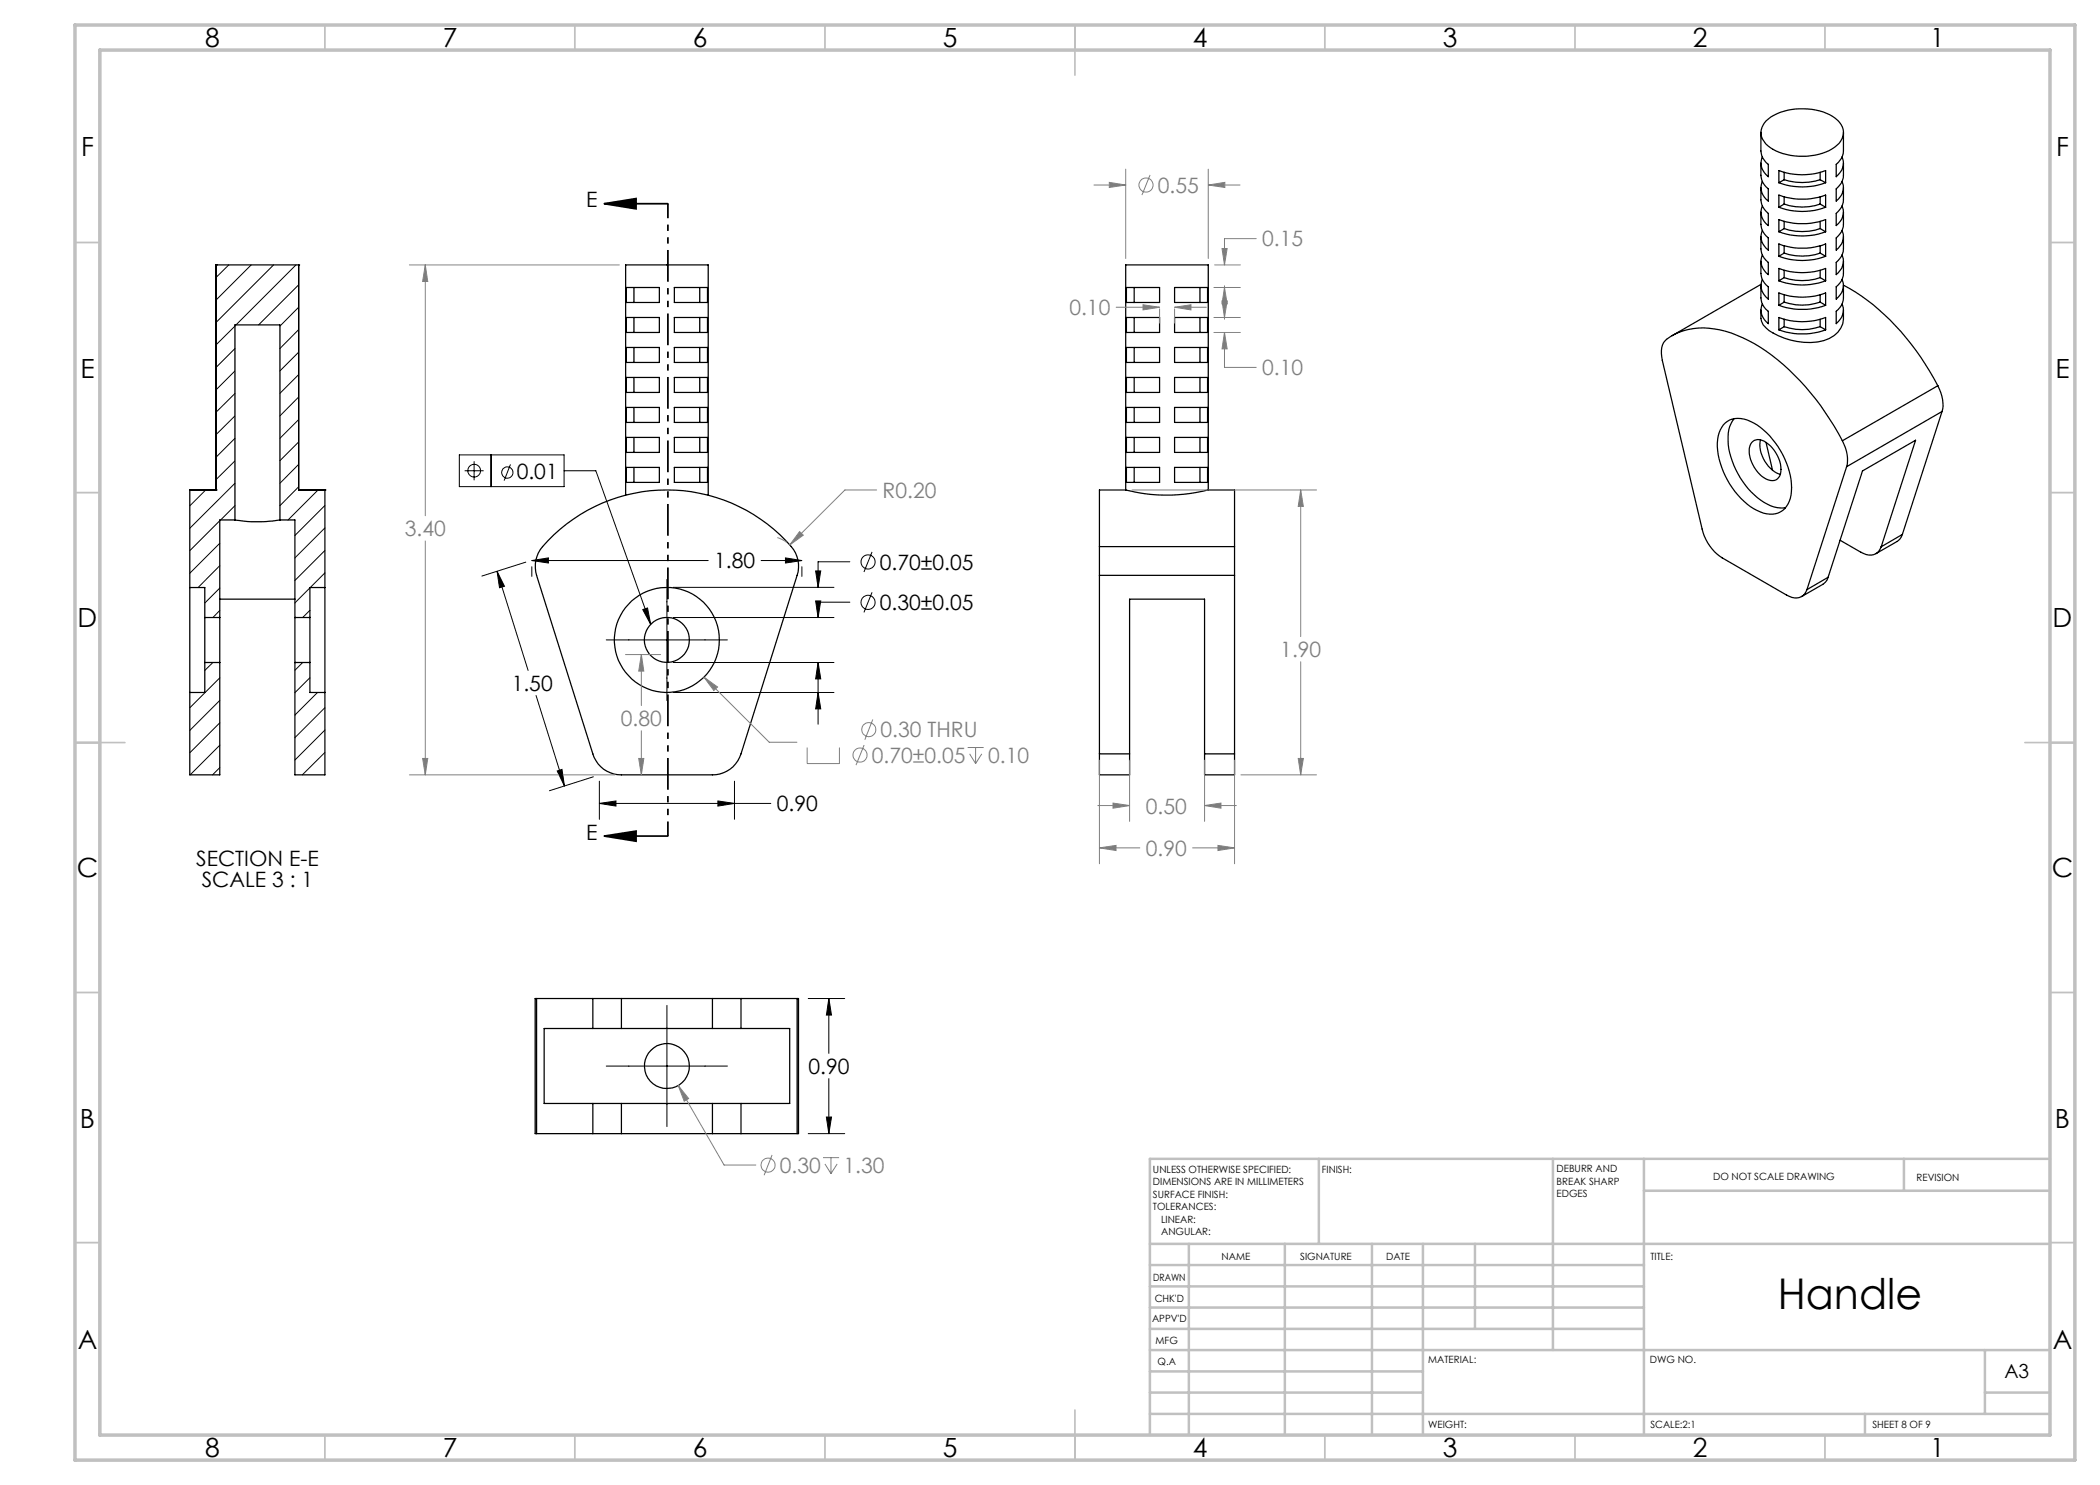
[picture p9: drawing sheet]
<svg xmlns="http://www.w3.org/2000/svg" width="420mm" height="297mm" viewBox="0 0 420 297" stroke-linecap="round" stroke-linejoin="round" font-family="sans-serif">
<g fill="none" stroke="#000" stroke-width=".25">
<path d="M352.2 26.5v3.7a3.6 3.6 0 0 0 1.5 2.7v2.4a3.3 3.3 0 0 1-1.2-3.9M352.2 32.6a6.6 6.6 0 0 0 .4 3.9l1.1 1.3v2.4a3.2 3.2 0 0 1-1.2-3.9M352.2 37.5v2.5a3.7 3.7 0 0 0 1.5 2.7v2.4a3.2 3.2 0 0 1-1.2-3.9M353.2 24.2a11.8 11.8 0 0 1 10.7-2 6.1 6.1 0 0 1 4.7 3.7 3.7 3.7 0 0 1-2.2 3.9 12.4 12.4 0 0 1-12.8-.7 3.2 3.2 0 0 1-.4-4.9zM355.8 36.5a13.3 13.3 0 0 0 9.3 0M355.8 36.5v-2.4a13.3 13.3 0 0 0 9.3 0v2.4M356.8 35.9a11.8 11.8 0 0 0 7.2 0M356.8 35.9l-1 .6M356.8 34.5v1.4M356.8 39.4v1.4M364 35.9l1.1 .6M364 34.5v1.4"/>
<path d="M364 39.4v1.4M368.7 26.5v3.7a3.4 3.4 0 0 1-1.5 2.7v2.4a3.3 3.3 0 0 0 1.2-3.9M368.7 32.6a6.4 6.4 0 0 1-.4 3.9l-1.1 1.3v2.4a3.2 3.2 0 0 0 1.2-3.9M368.7 37.5v2.5a3.5 3.5 0 0 1-1.5 2.7v2.4a3.2 3.2 0 0 0 1.2-3.9M43.2 53h.1M43.2 53v45M43.2 53h16.5M59.7 53h.1M59.7 53v45M125.3 57.5h6.6v3h-6.6zM126.8 57.5v3M134.9 57.5h6.6v3h-6.6z"/>
<path d="M139.9 57.5v3M225.3 57.5h6.6v3h-6.6zM226.8 57.5v3M234.9 57.5h6.6v3h-6.6zM240 57.5v3M352.2 42.4v2.5a3.7 3.7 0 0 0 1.5 2.7v2.4a3.2 3.2 0 0 1-1.2-3.9M352.2 47.3v2.5a3.7 3.7 0 0 0 1.5 2.7v2.4a3.2 3.2 0 0 1-1.2-3.9M352.2 52.2v2.5a3.6 3.6 0 0 0 1.5 2.7v2.4a3.2 3.2 0 0 1-1.2-3.9M352.2 57.1v2.5a3.6 3.6 0 0 0 1.5 2.7v2.4a3.2 3.2 0 0 1-1.2-3.9M352.2 56.9l-17.8 10.2M355.8 56.2a13.3 13.3 0 0 0 9.3 0M355.8 56.2v-2.5a13.3 13.3 0 0 0 9.3 0v2.5"/>
<path d="M355.8 51.3a13.3 13.3 0 0 0 9.3 0M355.8 51.3v-2.5a13.3 13.3 0 0 0 9.3 0v2.5M355.8 46.4a13.3 13.3 0 0 0 9.3 0M355.8 46.4v-2.5a13.9 13.9 0 0 0 9.3 0v2.5M355.8 41.4a13.3 13.3 0 0 0 9.3 0M355.8 41.4v-2.4a13.9 13.9 0 0 0 9.3 0v2.4M356.8 40.8a11.1 11.1 0 0 0 7.2 0M356.8 45.7a11.1 11.1 0 0 0 7.2 0M356.8 50.6a11.1 11.1 0 0 0 7.2 0M356.8 55.5a11.1 11.1 0 0 0 7.2 0M356.8 44.3v1.4M356.8 49.2v1.4"/>
<path d="M356.8 54.1v1.4M356.8 59v1.4M356.8 40.8l-1 .6M356.8 45.7l-1 .7M356.8 50.6l-1 .7M356.8 55.5l-1 .7M364 44.3v1.4M364 49.2v1.4M364 54.1v1.4M364 59v1.4M364 40.8l1.1 .6M364 45.7l1.1 .7"/>
<path d="M364 50.6l1.1 .7M364 55.5l1.1 .7M368.7 42.4v2.5a3.5 3.5 0 0 1-1.5 2.7v2.4a3.2 3.2 0 0 0 1.2-3.9M368.7 47.3v2.5a3.5 3.5 0 0 1-1.5 2.7v2.4a3.3 3.3 0 0 0 1.2-3.9M368.7 52.2v2.5a3.4 3.4 0 0 1-1.5 2.7v2.4a3.3 3.3 0 0 0 1.2-3.9M368.7 57.1v2.5a3.4 3.4 0 0 1-1.5 2.7v2.4a3.3 3.3 0 0 0 1.2-3.9M368.7 57a46.1 46.1 0 0 1 18.1 18.7l.8 1.4M125.3 63.5h6.6v3h-6.6zM125.3 69.5h6.6v3h-6.6zM125.3 75.5h6.6v3h-6.6zM126.8 63.5v3M126.8 69.5v3"/>
<path d="M126.8 75.5v3M134.9 75.5h6.6v3h-6.6zM134.9 69.5h6.6v3h-6.6zM134.9 63.5h6.6v3h-6.6zM139.9 63.5v3M139.9 69.5v3M139.9 75.5v3M225.3 75.5h6.6v3h-6.6zM225.3 69.5h6.6v3h-6.6zM225.3 63.5h6.6v3h-6.6zM226.8 63.5v3M226.8 69.5v3"/>
<path d="M226.8 75.5v3M234.9 63.5h6.6v3h-6.6zM234.9 69.5h6.6v3h-6.6zM234.9 75.5h6.6v3h-6.6zM240 63.5v3M240 69.5v3M240 75.5v3M352.2 62a3.9 3.9 0 0 0 2.4 4.6 14.1 14.1 0 0 0 10.2 1.5 5.1 5.1 0 0 0 3.9-6.1M355.8 66a13.9 13.9 0 0 0 9.3 0M355.8 66v-2.5a13.3 13.3 0 0 0 9.3 0v2.5M355.8 61.1a13.9 13.9 0 0 0 9.3 0M355.8 61.1v-2.5a13.3 13.3 0 0 0 9.3 0v2.5"/>
<path d="M356.8 60.4a11.1 11.1 0 0 0 7.2 0M356.8 65.3a11.1 11.1 0 0 0 7.2 0M356.8 63.8v1.5M356.8 60.4l-1 .7M356.8 65.3l-1 .7M364 63.8v1.5M364 60.4l1.1 .7M364 65.3l1.1 .7M387.6 77.1a7.1 7.1 0 0 1 .8 5.2M387.6 77.1l-19.1 11.1M38 98h.1M38 98h5.2"/>
<path d="M38 98v19.5M43.2 98h.1M59.7 98h.1M59.7 98h5.3M65 98h.1M65 98v19.5M125.1 99v-46h16.5v46M125.3 81.5h6.6v3h-6.6zM125.3 87.5h6.6v3h-6.6zM125.3 93.5h6.6v3h-6.6zM126.8 81.5v3M126.8 87.5v3"/>
<path d="M126.8 93.5v3M134.9 93.5h6.6v3h-6.6zM134.9 87.5h6.6v3h-6.6zM134.9 81.5h6.6v3h-6.6zM139.9 81.5v3M139.9 87.5v3M139.9 93.5v3M225.1 98a33.7 33.7 0 0 0 16.6 0M225.1 98h-5.2v11.3M225.1 98v-45h16.6v45M225.3 93.5h6.6v3h-6.6zM225.3 87.5h6.6v3h-6.6z"/>
<path d="M225.3 81.5h6.6v3h-6.6zM226.8 81.5v3M226.8 87.5v3M226.8 93.5v3M234.9 81.5h6.6v3h-6.6zM234.9 87.5h6.6v3h-6.6zM234.9 93.5h6.6v3h-6.6zM240 81.5v3M240 87.5v3M240 93.5v3M241.7 98h5.2v11.3M344.7 85a4.3 4.3 0 0 1 5.4-.7 15.8 15.8 0 0 1 8.2 14 4.4 4.4 0 0 1-3.8 4.5 9.2 9.2 0 0 1-6.9-3.8 15.8 15.8 0 0 1-4.1-11.1 5.7 5.7 0 0 1 1.2-2.9z"/>
<path d="M346.8 83.7a6.4 6.4 0 0 0-1.1 5.2 16.1 16.1 0 0 0 8.5 12.3l1.2 .3 1.7 .1M350.3 88.5a2.01 2.01 0 0 1 2.9 0 6.3 6.3 0 0 1 2.8 6.7 1.82 1.82 0 0 1-2.8 .6 6.6 6.6 0 0 1-3.2-6.5zM352.1 88a6.4 6.4 0 0 0 4 6.9M353.2 88.5l1.3 5.5M368.5 88.2a49 49 0 0 0-17.6-19.4 19.8 19.8 0 0 0-12.2-3.1 9.4 9.4 0 0 0-6 2.8 5.1 5.1 0 0 0-.2 3.6l7.9 33.7a9.4 9.4 0 0 0 4.1 5.8l12.8 7.4a2.58 2.58 0 0 0 3.9-.6l.2-.5M368.5 88.2a7.2 7.2 0 0 1 .8 5.1M369.3 93.3l-7.9 24.6M388.4 82.3l-19.1 11M388.4 82.3l-7.9 24.6M38 117.5v21M38 117.5h3v6M44 119.8h15"/>
<path d="M47 104a28.8 28.8 0 0 0 9 0M47 104h-3v19.5M47 104v-39h9v39M56 104h3v19.5M65 117.5v21M65 117.5h-3v6M109.6 108.1a32.9 32.9 0 0 1 49.1 1.8 5.9 5.9 0 0 1 .7 5.2l-11.2 35.7a5.9 5.9 0 0 1-5.7 4.2h-18.2a5.8 5.8 0 0 1-5.7-4.2l-11.3-35.7a6.5 6.5 0 0 1 2.3-7zM219.9 109.3v5.8M219.9 109.3h27M219.9 115.1h27M219.9 115.1v35.7M246.9 109.3v5.8"/>
<path d="M246.9 115.1v35.7M365.6 115.5a2.45 2.45 0 0 1-1 1.4l-4.3 2.4M365.6 115.5l-4.2 2.4M368 108.1l4.2 2.4a2.58 2.58 0 0 0 3.8-.7l.2-.4M376.2 109.4l6.9-21.4-10.6 6.2-6.9 21.3M380.5 106.9a2.45 2.45 0 0 1-1.1 1.4l-4.2 2.4M380.5 106.9l-4.3 2.5M41 123.5v9M41 132.5v6h-3M41 123.5h3M41 132.5h3M44 123.5v9"/>
<path d="M44 132.5v22.5h-6v-16.5M59 123.5v9M59 132.5v22.5h6v-16.5M59 123.5h3M59 132.5h3M62 123.5v9M62 132.5v6h3M219.9 150.8v4.2h6v-4.2M219.9 150.8h6M225.9 150.8v-31h15v31M240.9 150.8v4.2h6v-4.2M240.9 150.8h6"/>
<path d="M107.3 199.7h-.3v27h.3M107.3 199.7h11.3M107.3 199.7v27M118.6 199.7h5.7M118.6 199.7v6M124.3 199.7v6M124.3 199.7h18.2M142.5 199.7h5.7M142.5 199.7v6M148.2 199.7v6M148.2 199.7h11.2M159.4 199.7h.3v27h-.3"/>
<path d="M159.4 199.7v27M118.6 205.7h5.7M118.6 205.7h-9.8v15h9.8M124.3 205.7h18.2M142.5 205.7h5.7M148.2 205.7h9.7v15h-9.7M107.3 226.7h11.3M118.6 226.7h5.7M118.6 220.7h5.7M118.6 220.7v6M124.3 226.7h18.2M124.3 220.7v6"/>
<path d="M124.3 220.7h18.2M142.5 220.7h5.7M142.5 226.7h5.7M142.5 220.7v6M148.2 226.7h11.2M148.2 220.7v6"/>
<circle cx="133.4" cy="128" r="10.5"/>
<circle cx="133.4" cy="128" r="4.5"/>
<circle cx="133.4" cy="213.2" r="4.5"/>
</g>
<g fill="none" stroke="#000" stroke-width=".2">
<path d="M45.8 53l-2.6 2.5M50.2 53l-7 7M54.7 53l-11.5 11.5M59.2 53l-12 12M59.7 57l-8 8M47 65.2l-3.8 3.8M47 69.7l-3.8 3.8M47 74.2l-3.8 3.8M47 78.7l-3.8 3.7M59.7 61.5l-3.7 3.7M59.7 65.9l-3.7 3.8M59.7 70.4l-3.7 3.8"/>
<path d="M59.7 74.9l-3.7 3.8M59.7 79.4l-3.7 3.8M41.1 98l-3.1 3.2M47 83.2l-3.8 3.7M47 87.7l-3.8 3.7M47 92.2l-3.8 3.7M47 96.7l-9 9M59.7 83.9l-3.7 3.8M59.7 88.4l-3.7 3.7M59.7 92.9l-3.7 3.8M59.7 97.4l-3.7 3.7M63.6 98l-6 6"/>
<path d="M91.9 91h20.9v6.3h-20.9zM92.9 94.2h3.8M94.8 92.2v3.9M98.2 91v6.3M102.1 92.9l-1.3 3.2M112.8 94.2h6.4l10.9 30.7M44 104.1l-6 6M44 108.7l-6 5.9M44 113.1l-4.4 4.4M44 117.6l-3 3M47 101.1l-2.9 2.9M62 117.6l-3 3"/>
<path d="M65 101.1l-6 6M65 105.6l-6 6M65 110.1l-6 6M65 114.6l-2.9 2.9M99.4 114.3l1.5 3-1 .2zM99.4 114.3l6.2 19.8M105.2 112.4l-8.8 2.8M106.4 112.1l3.3-.5v1zM106.4 113.3v2M106.4 112.1h35.2M133.4 115.9v24.2M134.7 117.5h32.1"/>
<path d="M152.2 112.1h8.2M157.1 111.6l3.3 .5-3.3 .5zM160.4 113.3v2M163.1 114.2h1l-.5 3.3zM170 112.4h-6.4v5.1M174.4 110.4l-1.6 4M174.4 118.5l-1.6 4M42.6 132.5l-1.6 1.6M44 122.1l-1.4 1.4M44 135.6l-6 6M60.5 132.5l-1.5 1.6M62 135.5l-3 3"/>
<path d="M62 122.1l-1.5 1.4M63.5 138.5l-4.5 4.5M107.2 139.1l5.7 18.1M121.2 128h24.3M128.6 121.9l.9-.3 .6 3.3zM134.7 138.5h32.1M134.7 132.5h32.1M134.7 123.5h32.1M163.1 120.2h1l-.5 3.3zM163.6 138.5l.5 3.3h-1zM163.6 132.5l.5 3.3h-1zM163.6 132.5v12.3"/>
<path d="M170 120.4h-6.4v3.1M44 153.5l-1.5 1.5M44 140.1l-6 6M44 144.6l-6 6M44 149l-6 6M65 141.5l-6 6M65 146l-6 6M65 150.5l-4.5 4.5M111.4 154.2l1-.3 .5 3.3zM118.7 155.4l-8.8 2.7M119.9 156.2v7.7M146.9 156.2v7.7"/>
<path d="M119.9 160.7l3.3-.5v1zM119.9 160.7h34.3M143.6 160.2l3.3 .5-3.3 .5zM161.6 199.7h7.3M165.8 199.7l.5 3.3h-1zM165.8 199.7v11M121.2 213.2h24.3M133.4 201.1v24.2M165.8 215.7v11M161.6 226.7h7.3M165.3 223.4h1l-.5 3.3z"/>
<circle cx="94.8" cy="94.1" r="1.27"/>
<circle cx="101.5" cy="94.5" r="1.13"/>
<circle cx="173.6" cy="112.4" r="1.42"/>
<circle cx="173.6" cy="120.5" r="1.41"/>
</g>
<g fill="none" stroke="#808080" stroke-width=".2">
<path d="M218.8 37h6.3M221.9 36.5l3.2 .5-3.2 .5zM225.1 33.8v17.9M230 35l-1.6 4M241.7 37l3.3-.5v1zM241.7 33.8v17.9M241.7 37h6.3M81.9 53h42M85.1 53l.4 3.3h-1zM85.1 53v50.1M242.8 57.5h5.3M242.9 53h5.2"/>
<path d="M244.4 49.7h1l-.5 3.3zM244.9 57.5l.5 3.3h-1zM244.9 57.1v6.7M251.2 47.7h-6.3v5.3M223.2 61.5h8.7M228.6 61l3.3 .5-3.3 .5zM231.9 61.8v2.8M234.9 61.5l3.3-.5v1zM234.9 61.8v2.8M234.9 61.5h6.4M242.8 63.5h5.3M242.8 66.5h5.3"/>
<path d="M244.4 60.2h1l-.5 3.3zM244.9 66.5l.5 3.3h-1zM244.9 66.5v7h6.3M175.3 98h-6.3l-11.1 11M226.4 98h36.9M260.1 98l.6 3.3h-1.1zM260.1 98v29.3M85.1 108.2v46.8M155.5 107.5l1 .4 .8 .6M159.9 106.3l.8 .7-2.8 2zM125.1 130.9h7M128.3 130.9l.5 3.3h-1.1z"/>
<path d="M128.3 130.9v10.2M140.8 135.4l2.7 2-.7 .7zM140.8 135.4l13 13h5.6M260.1 132.4v22.6M81.9 155h41.1M84.5 151.7h1l-.4 3.3zM127.7 151.7h1.1l-.5 3.3zM128.3 146.2v8.8M161.4 149.5v3.2h6.5v-3.2M172.8 149l-1.6 4M174.6 143.9l-1.6 4.1M193.5 149.5h3.2"/>
<path d="M193.9 150.8l1.2 1.9M195.1 149.5v3.2M196.4 150.8l-1.3 1.9M219.9 152v20.8M225.9 152v12.3M240.9 152v12.3M246.9 152v20.8M248.2 155h15.1M259.6 151.7h1.1l-.6 3.3zM219.6 161.1h6.3M219.9 169.6l3.3-.5v1zM219.9 169.6h8.1"/>
<path d="M222.6 160.6l3.3 .5-3.3 .5zM238.5 169.6h8.4M240.9 161.1l3.3-.5v1zM240.9 161.1h6.4M243.6 169.1l3.3 .5-3.3 .5zM135.6 217.1l2.1 2.6-.9 .5zM135.6 217.1l9.2 15.9h6.4M154.4 231l-1.6 4.1M164.6 231.5h3.2M165 232.8l1.2 1.9M166.2 231.5v3.2M167.4 232.8l-1.2 1.9"/>
<circle cx="229.2" cy="37" r="1.41"/>
<circle cx="172" cy="151" r="1.42"/>
<circle cx="173.8" cy="145.9" r="1.4"/>
<circle cx="153.6" cy="233" r="1.4"/>
</g>
<path d="M120.9 40.7l6.3-1v2.1zM120.9 40.7h12.7M120.9 167.2l6.3-1v2zM120.9 167.2h12.7" fill="none" stroke="#000" stroke-width=".35"/>
<path d="M133.6 40.7v126.5" fill="none" stroke="#000" stroke-width=".35" stroke-dasharray="6.3 1.3 1.3 1.3 1.3 1.3" stroke-dashoffset="3.4" stroke-linecap="butt"/>
<g fill="none" stroke="#c0c0c0" stroke-width=".35">
<path d="M65 5v5M115 5v5M165 5v5M215 5v10M265 5v5M315 5v5M365 5v5M15 48.5h5M410 48.5h5M15 98.5h5M410 98.5h5M15 148.5h10"/>
<path d="M405 148.5h10M15 198.5h5M410 198.5h5M15 248.5h5M410 248.5h5M65 287v5M115 287v5M165 287v5M215 282v10M265 287v5M315 287v5M365 287v5"/>
</g>
<g fill="none" stroke="#c0c0c0" stroke-width=".5">
<path d="M263.8 231.8v17M310.6 231.8v38.2M328.8 231.8v55.2M328.8 238.2h81.2M380.8 231.8v6.4M410 231.8h-180v55.2M230 248.8h180M230 257.3h98.8M230 253h98.8M237.8 248.8v38.2M257 248.8v38.2M274.4 248.8v38.2"/>
<path d="M284.6 248.8v38.2M295 248.8v17M230 265.8h98.8M230 261.5h98.8M230 278.5h54.6M230 274.3h54.6M230 270h180M397 278.5h13M397 270v12.8M230 282.8h180M373 282.8v4.2"/>
</g>
<path d="M15 5h400v287h-400zM20 10h390v277h-390z" fill="none" stroke="#c0c0c0" stroke-width=".7"/>
<g fill="#000">
<path d="M120.9 40.7l6.3-1v2.1zM120.9 167.2l6.3-1v2z"/>
<path d="M119.9 160.7l3.3-.5v1zM143.6 160.2l3.3 .5-3.3 .5zM111.4 154.2l1-.3 .5 3.3zM99.4 114.3l1.5 3-1 .2zM106.4 112.1l3.3-.5v1zM157.1 111.6l3.3 .5-3.3 .5zM163.6 138.5l.5 3.3h-1zM163.1 114.2h1l-.5 3.3zM163.6 132.5l.5 3.3h-1zM163.1 120.2h1l-.5 3.3zM128.6 121.9l.9-.3 .6 3.3zM165.3 223.4h1l-.5 3.3zM165.8 199.7l.5 3.3h-1z"/>
</g>
<path d="M84.5 151.7h1l-.4 3.3zM85.1 53l.4 3.3h-1zM140.8 135.4l2 2.7 .7-.7zM127.7 151.7h1.1l-.5 3.3zM128.3 130.9l.5 3.3h-1.1zM159.9 106.3l-2 2.7 2.8-2zM219.9 169.6l3.3-.5v1zM243.6 169.1l3.3 .5-3.3 .5zM222.6 160.6l3.3 .5-3.3 .5zM240.9 161.1l3.3-.5v1zM260.1 98l.6 3.3h-1.1zM259.6 151.7h1.1l-.6 3.3zM228.6 61l3.3 .5-3.3 .5zM234.9 61.5l3.3-.5v1zM244.9 57.5l.5 3.3h-1zM244.4 49.7h1l-.5 3.3zM244.4 60.2h1l-.5 3.3zM244.9 66.5l.5 3.3h-1zM221.9 36.5l3.2 .5-3.2 .5zM241.7 37l3.3-.5v1zM135.6 217.1l1.2 3.1 .9-.5z" fill="#808080"/>
<text font-size="8.5" x="355.6" y="261.9">Handle</text>
<g font-size="5.3">
<text x="41" y="9.5">8</text>
<text x="88.5" y="9.5">7</text>
<text x="138.5" y="9.5">6</text>
<text x="188.5" y="9.5">5</text>
<text x="238.5" y="9.5">4</text>
<text x="288.5" y="9.5">3</text>
<text x="338.5" y="9.5">2</text>
<text x="386" y="9.5">1</text>
<text x="16.2" y="31.2">F</text>
<text x="411.2" y="31.2">F</text>
<text x="16.1" y="75.5">E</text>
<text x="411.1" y="75.5">E</text>
<text x="15.5" y="125.5">D</text>
<text x="410.5" y="125.5">D</text>
<text x="15.4" y="175.5">C</text>
<text x="410.4" y="175.5">C</text>
<text x="16" y="225.5">B</text>
<text x="411" y="225.5">B</text>
<text x="15.5" y="269.7">A</text>
<text x="410.5" y="269.7">A</text>
<text x="41" y="291.5">8</text>
<text x="88.5" y="291.5">7</text>
<text x="138.5" y="291.5">6</text>
<text x="188.5" y="291.5">5</text>
<text x="238.5" y="291.5">4</text>
<text x="288.5" y="291.5">3</text>
<text x="338.5" y="291.5">2</text>
<text x="386" y="291.5">1</text>
</g>
<g font-size="4.2">
<text x="117.2" y="41.4">E</text>
<text x="103.3" y="95.7">0.01</text>
<text x="142.8" y="113.7">1.80</text>
<text x="176" y="113.9">0.70±0.05</text>
<text x="176" y="122">0.30±0.05</text>
<text x="102.3" y="138.2">1.50</text>
<text x="117.2" y="167.9">E</text>
<text x="155.4" y="162.3">0.90</text>
<text x="39.2" y="173.2">SECTION E-E</text>
<text x="40.3" y="177.4">SCALE 3 : 1</text>
<text x="161.7" y="214.8">0.90</text>
</g>
<g font-size="4.2" fill="#808080">
<text x="231.5" y="38.5">0.55</text>
<text x="252.4" y="49.3">0.15</text>
<text x="213.9" y="63">0.10</text>
<text x="252.4" y="75.1">0.10</text>
<text x="176.5" y="99.6">R0.20</text>
<text x="81" y="107.3">3.40</text>
<text x="256.1" y="131.4">1.90</text>
<text x="124.2" y="145.2">0.80</text>
<text x="176.1" y="147.5">0.30 THRU</text>
<text x="174.4" y="152.5">0.70±0.05</text>
<text x="197.6" y="152.5">0.10</text>
<text x="229.2" y="162.7">0.50</text>
<text x="229.2" y="171.2">0.90</text>
<text x="156" y="234.6">0.30</text>
<text x="168.7" y="234.6">1.30</text>
</g>
<text font-size="3.9" x="400.9" y="275.5">A3</text>
<g font-size="2">
<text x="230.6" y="234.6">UNLESS OTHERWISE SPECIFIED:</text>
<text x="230.6" y="237.1">DIMENSIONS ARE IN MILLIMETERS</text>
<text x="230.6" y="239.6">SURFACE FINISH:</text>
<text x="264.4" y="234.6">FINISH:</text>
<text x="311.3" y="234.5">DEBURR AND</text>
<text x="311.3" y="237">BREAK SHARP</text>
<text x="311.3" y="239.5">EDGES</text>
<text x="342.6" y="236">DO NOT SCALE DRAWING</text>
<text x="383.3" y="236.2">REVISION</text>
<text x="230.6" y="242.1">TOLERANCES:</text>
<text x="232.2" y="244.6">LINEAR:</text>
<text x="232.2" y="247.1">ANGULAR:</text>
<text x="244.3" y="252">NAME</text>
<text x="260" y="251.9">SIGNATURE</text>
<text x="277.2" y="251.9">DATE</text>
<text x="330.1" y="251.9">TITLE:</text>
<text x="230.6" y="256.1">DRAWN</text>
<text x="230.9" y="260.3">CHK'D</text>
<text x="230.4" y="264.4">APPV'D</text>
<text x="231.1" y="268.8">MFG</text>
<text x="231.5" y="273">Q.A</text>
<text x="285.6" y="272.5">MATERIAL:</text>
<text x="330" y="272.5">DWG NO.</text>
<text x="285.6" y="285.5">WEIGHT:</text>
<text x="330.1" y="285.6">SCALE:2:1</text>
<text x="374.5" y="285.6">SHEET 8 OF 9</text>
</g>
</svg>
